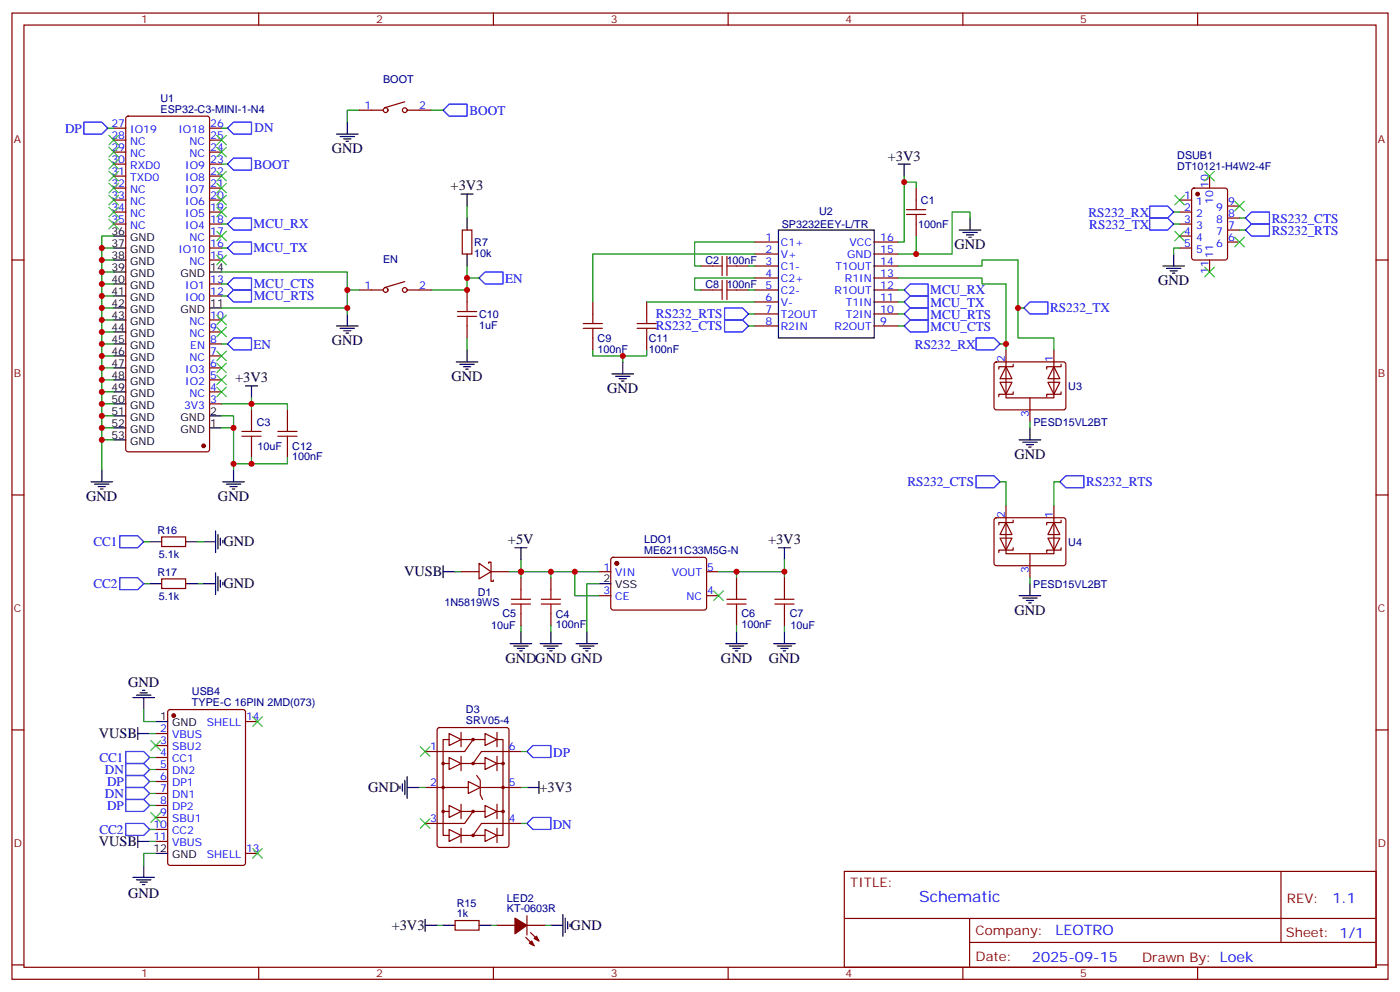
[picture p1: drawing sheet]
<svg xmlns="http://www.w3.org/2000/svg" width="412mm" height="292mm" viewBox="0 0 412 292" stroke-linecap="round" stroke-linejoin="round" font-family="sans-serif">
<g fill="none" stroke="#870000" stroke-width=".35">
<path d="M3.5 3.8h405.4v284.4h-405.4zM7.1 7.4h398.2v277.3h-398.2zM76.2 3.8v3.6M145.3 3.8v3.6M214.5 3.8v3.6M283.6 3.8v3.6M352.8 3.8v3.6M33.5 37.7h3.5M37.3 34.4l.4-.2h23.3l.7 .4v97.7l-.4 .6-23.6 .1-.6-.5-.1-97.6zM61.7 37.7h3.6M105.8 32.4h7.1M119.2 30l-6 1.7"/>
<path d="M119.9 32.4h7.1M33.5 58.9h3.5M33.5 55.4h3.5M33.5 51.8h3.5M33.5 48.3h3.5M33.5 44.8h3.5M33.5 41.2h3.5M61.7 58.9h3.6M61.7 55.4h3.6M61.7 51.8h3.6M61.7 48.3h3.6M61.7 44.8h3.6"/>
<path d="M61.7 41.2h3.6M269.9 55.4v3.5M347.5 58.9h3.5M351.2 55.6l.5-.2h9.2l.6 .4 .1 20-.5 .7h-9.4l-.6-.4-.1-20zM356.3 51.8v3.6M3.5 76.5h3.6M33.5 65.9h3.5M33.5 62.4h3.5M61.7 76.5h3.6M61.7 73h3.6M61.7 69.5h3.6M61.7 65.9h3.6"/>
<path d="M61.7 62.4h3.6M136.2 67.7h2.8v7.1h-2.8zM206.4 78.3h3.5M217 78.3h3.5M222.2 71.2h7.1M222.2 74.8h7.1M222.2 78.3h7.1M257.5 71.2h7.1M257.5 74.8h7.1M257.5 78.3h7.1M269.9 65.9v3.6M347.5 73h3.5"/>
<path d="M347.5 69.5h3.5M347.5 65.9h3.5M347.5 62.4h3.5M356.3 76.5v3.5M361.6 71.2h3.5M361.6 67.7h3.5M361.6 64.2h3.5M361.6 60.6h3.5M405.3 76.5h3.6M61.7 97.7h3.6M61.7 94.2h3.6M61.7 87.1h3.6"/>
<path d="M61.7 83.6h3.6M105.8 85.3h7.1M119.2 82.9l-6 1.7M119.9 85.3h7.1M137.6 85.3v3.6M137.6 95.9v3.5M174.6 88.9v3.5M174.6 99.4v3.6M190.5 88.9v3.5M190.5 99.4v3.6M206.4 85.3h3.5M217 85.3h3.5"/>
<path d="M222.2 81.8h7.1M222.2 85.3h7.1M222.2 88.9h7.1M222.2 92.4h7.1M222.2 95.9h7.1M257.5 81.8h7.1M257.5 85.3h7.1M257.5 88.9h7.1M257.5 92.4h7.1M257.5 95.9h7.1M61.7 118.9h3.6M61.7 115.3h3.6"/>
<path d="M61.7 111.8h3.6M61.7 108.3h3.6M61.7 104.7h3.6M61.7 101.2h3.6M293 106.7l.5-.2 20 .1 .5 .6-.1 13-.6 .4-20.1-.1-.4-.6v-12.7zM294.6 112.5h3.5l-1.8 3.5zM296.3 107.9l1.8 3.5h-3.5zM296.3 103v14.1h14.1v-14.1M298.4 107.2v.7h-4.2v.7M298.4 115.3v.7h-4.2v.7M303.4 117.1v7M308.7 112.5h3.5l-1.8 3.5z"/>
<path d="M310.4 107.9l1.8 3.5h-3.5zM312.6 107.2v.7h-4.3v.7M312.6 115.3v.7h-4.3v.7M74.1 120.6v3.5M74.1 131.2v3.5M84.7 120.6v3.5M84.7 131.2v3.5M3.5 145.7h3.6M47.6 158h7.1v2.8h-7.1zM293 152.6l.5-.2h20l.5 .7-.1 12.9-.6 .5-20.1-.1-.4-.6v-12.7zM294.6 158.4h3.5l-1.8 3.5zM296.3 153.8l1.8 3.5h-3.5z"/>
<path d="M296.3 148.8v14.1h14.1v-14.1M298.4 153.1v.7h-4.2v.7M308.7 158.4h3.5l-1.8 3.5zM310.4 153.8l1.8 3.5h-3.5zM312.6 153.1v.7h-4.3v.7M405.3 145.7h3.6M47.6 170.4h7.1v2.8h-7.1zM135.8 168.2h5.3M141.1 165.8l3.5 2.4-3.5 2.2zM143.9 165.8v-.4h.7v2.8M144.6 168.2v2.9h.7v-.4M144.6 168.2h5.3"/>
<path d="M153.5 170v3.5M162.3 170v3.5M176.4 168.2h3.5M176.4 175.3h3.5M180.2 164.2l.4-.2 27.1 .1 .4 .6v14.4l-.7 .4h-27.1l-.4-.7v-14.1zM208.1 168.2h3.6M208.1 175.3h3.6M217 170v3.5M231.1 170v3.5M298.4 161.2v.7h-4.2v.7M303.4 162.9v7.1M312.6 161.2v.7h-4.3v.7"/>
<path d="M153.5 180.6v3.5M162.3 180.6v3.5M217 180.6v3.5M231.1 180.6v3.5M3.5 214.8h3.6M45.9 215.9h3.5M45.9 219.4h3.5M49.6 209l.5-.2h21.5l.7 .4v44.8l-.4 .6-21.8 .1-.7-.5v-44.7zM72.3 212.3h3.5M129 214.3l.5-.2h19.7l.7 .4v34.2l-.4 .6-20 .1-.7-.5v-34.1zM132.3 215.9l3.5 1.7-3.5 1.8zM132.3 217.6h-1.8v28.3h1.8"/>
<path d="M135.8 215.5v4.2M135.8 217.6h7.1M139.3 217.6l-2.4 3.6h-11.7M142.9 215.9l3.5 1.7-3.5 1.8zM146.4 217.6h1.8v28.3h-1.8M146.4 215.5v4.2M405.3 214.8h3.6M45.9 222.9h3.5M45.9 226.4h3.5M45.9 230h3.5M45.9 233.5h3.5M45.9 237h3.5"/>
<path d="M125.2 231.7h12.7M130.5 224.7h1.8M130.5 238.8h1.8M132.3 222.9l3.5 1.8-3.5 1.7zM132.3 237l3.5 1.8-3.5 1.8zM135.8 222.6v4.2M135.8 236.7v4.2M135.8 224.7h7.1M135.8 238.8h7.1M137.9 230l3.6 1.7-3.6 1.8zM139.3 238.8l-2.4 3.5h-11.7M140.4 228.2l1.1 1.4v4.3l.7 1.4"/>
<path d="M141.5 231.7h12M142.9 222.9l3.5 1.8-3.5 1.7zM142.9 237l3.5 1.8-3.5 1.8zM146.4 222.6v4.2M146.4 236.7v4.2M146.4 224.7h1.8M146.4 238.8h1.8M153.5 221.2h-11.7l-2.5 3.5M45.9 240.6h3.5M45.9 244.1h3.5M45.9 247.6h3.5M72.3 251.1h3.5"/>
<path d="M132.3 244.1l3.5 1.8-3.5 1.7zM135.8 243.7v4.3M135.8 245.9h7.1M142.9 244.1l3.5 1.8-3.5 1.7zM146.4 243.7v4.3M153.5 242.3h-11.7l-2.5 3.6M248.7 256.4h156.6v28.3h-156.6zM377.3 256.5v20.8M134.1 270.9h7v2.8h-7zM146.4 272.3h5.3M154.9 275.8l2.4 2.5M155.2 272.3h5.3"/>
<path d="M155.2 269.5v5.6M156.3 274.4l2.4 2.5M248.7 270.3h156.5M285.6 277.3h119.6M285.6 270.3v14.1M3.5 284h3.6M76.2 284.7v3.5M145.3 284.7v3.5M214.5 284.7v3.5M283.6 284.7v3.5M352.8 284.7v3.5M405.3 284h3.6"/>
<circle cx="113.6" cy="32.4" r=".71"/>
<circle cx="119.2" cy="32.4" r=".71"/>
<circle cx="113.6" cy="85.3" r=".71"/>
<circle cx="119.2" cy="85.3" r=".71"/>
<circle cx="139.3" cy="217.6" r=".35"/>
<circle cx="130.5" cy="231.7" r=".35"/>
<circle cx="130.5" cy="224.7" r=".35"/>
<circle cx="130.5" cy="238.8" r=".35"/>
<circle cx="139.3" cy="238.8" r=".35"/>
<circle cx="139.3" cy="224.7" r=".35"/>
<circle cx="148.2" cy="231.7" r=".35"/>
<circle cx="148.2" cy="238.8" r=".35"/>
<circle cx="148.2" cy="224.7" r=".35"/>
<circle cx="139.3" cy="245.9" r=".35"/>
</g>
<g fill="#870000" stroke="#870000" stroke-width=".35">
<path d="M157.3 276.2l.7-.7 .7 1.4z"/>
<path d="M155.9 277.6l.7-.7 .7 1.4z"/>
<path d="M151.7 270.2l3.5 2.1-3.5 2.5z"/>
<circle cx="60" cy="131.2" r=".53"/>
<circle cx="51.2" cy="210.6" r=".53"/>
<circle cx="181.7" cy="165.8" r=".53"/>
<circle cx="352.8" cy="57.1" r=".53"/>
</g>
<g fill="none" stroke="#000" stroke-width=".35">
<path d="M99.1 39.5h6.4M102.3 35.9v3.6M100.2 40.2h4.2M101.2 40.9h2.2M102 41.6h.7M135.8 57.1h3.5M137.6 57.1v3.5M264.6 48.3h3.5M266.3 48.3v3.5M33.5 69.5h3.5M33.5 73h3.5M33.5 76.5h3.5"/>
<path d="M137.6 64.2v3.5M137.6 74.8v3.5M229.3 67.7h28.2v31.7h-28.2zM282.6 67.7h6.3M283.6 68.4h4.3M284.7 69.1h2.1M285.4 69.8h.7M285.8 64.2v3.5M342.5 78.3h6.4M343.6 79h4.2M344.7 79.7h2.1M345.7 74.8v3.5"/>
<path d="M33.5 90.6h3.5M33.5 80h3.5M33.5 83.6h3.5M33.5 87.1h3.5M33.5 94.2h3.5M33.5 97.7h3.5M61.7 90.6h3.6M61.7 80h3.6M99.1 95.9h6.4M100.2 96.6h4.2M101.2 97.3h2.2M102 98h.7"/>
<path d="M102.3 92.4v3.5M345.4 80.4h.7M33.5 101.2h3.5M33.5 104.7h3.5M33.5 108.3h3.5M33.5 111.8h3.5M33.5 115.3h3.5M33.5 118.9h3.5M72.3 113.6h3.5M74.1 113.6v3.5M134.4 106.5h6.4M135.5 107.2h4.2"/>
<path d="M136.5 107.9h2.1M137.2 108.6h.7M137.6 103v3.5M180.3 110h6.3M181.3 110.7h4.3M182.4 111.4h2.1M183.1 112.1h.7M183.4 106.5v3.5M30 138.3v3.5M33.5 125.9h3.5M33.5 122.4h3.5M33.5 129.4h3.5"/>
<path d="M61.7 125.9h3.6M61.7 122.4h3.6M68.8 138.3v3.5M300.2 129.4h6.4M301.3 130.1h4.2M302.3 130.8h2.1M303 131.6h.7M303.4 125.9v3.5M26.8 141.8h6.4M27.9 142.5h4.2M28.9 143.2h2.1M29.6 143.9h.7"/>
<path d="M44.1 159.4h3.5M54.7 159.4h3.5M60 159.4h3.5M63.5 156.2v6.4M64.2 157.3v4.2M64.9 158.4v2.1M65.6 159.1v.7M65.6 141.8h6.4M66.7 142.5h4.2M67.7 143.2h2.1M68.4 143.9h.7M44.1 171.8h3.5"/>
<path d="M54.7 171.8h3.5M60 171.8h3.5M63.5 168.6v6.3M64.2 169.7v4.2M64.9 170.7v2.1M65.6 171.4v.7M130.5 168.2h3.6M130.5 166.5v3.5M151.7 161.2h3.5M153.5 161.2v3.5M176.4 171.8h3.5M229.3 161.2h3.5"/>
<path d="M231.1 161.2v3.5M300.2 175.3h6.4M301.3 176h4.2M302.3 176.7h2.1M303 177.4h.7M303.4 171.8v3.5M150.3 189.4h6.3M151.3 190.1h4.3M152.4 190.8h2.1M153.1 191.5h.7M153.5 185.9v3.5M159.1 189.4h6.4"/>
<path d="M160.2 190.1h4.2M161.2 190.8h2.1M161.9 191.5h.7M162.3 185.9v3.5M169.7 189.4h6.3M170.7 190.1h4.3M171.8 190.8h2.1M172.5 191.5h.7M172.9 185.9v3.5M213.8 189.4h6.3M214.8 190.1h4.3M215.9 190.8h2.1"/>
<path d="M216.6 191.5h.7M217 185.9v3.5M227.9 189.4h6.3M229 190.1h4.2M230 190.8h2.1M230.7 191.5h.7M231.1 185.9v3.5M39.2 205.3h6.3M40.2 204.6h4.2M40.6 215.9h3.5M40.6 214.1v3.5M41.3 203.9h2.1"/>
<path d="M42 203.2h.7M42.3 205.3v3.5M45.9 212.3h3.5M117.8 231.4v.7M118.5 230.7v2.1M119.2 229.6v4.3M119.9 231.7h3.6M119.9 228.6v6.3M155.2 231.7h3.5M158.7 230v3.5M39.2 258.2h6.3M40.2 258.9h4.2"/>
<path d="M40.6 245.9v3.5M40.6 247.6h3.5M41.3 259.6h2.1M42.3 254.7v3.5M45.9 251.1h3.5M42 260.3h.7M125.2 272.3h3.6M125.2 270.5v3.6M130.5 272.3h3.6M141.1 272.3h3.5M162.3 272.3h3.5M165.8 269.1v6.4"/>
<path d="M166.5 270.2v4.2M167.2 271.3v2.1M167.9 272v.7"/>
</g>
<g fill="none" stroke="#a10000" stroke-width=".35">
<path d="M269.9 58.9v2.8M209.9 78.3h2.8M212.7 75.5v5.6M214.1 75.5v5.6M214.1 78.3h2.9M267.1 63.1h5.6M267.1 61.7h5.6M269.9 63.1v2.8M134.8 93.1h5.6M134.8 91.7h5.6M137.6 88.9v2.8M137.6 93.1v2.8"/>
<path d="M171.8 95.2h5.6M171.8 96.6h5.6M174.6 92.4v2.8M174.6 96.6v2.8M187.7 95.2h5.6M187.7 96.6h5.6M190.5 92.4v2.8M190.5 96.6v2.8M209.9 85.3h2.8M212.7 82.5v5.7M214.1 82.5v5.7M214.1 85.3h2.9"/>
<path d="M71.3 128.4h5.6M71.3 127h5.6M74.1 124.1v2.9M74.1 128.4v2.8M81.8 128.4h5.7M81.8 127h5.7M84.7 124.1v2.9M84.7 128.4v2.8M150.6 177.8h5.7M150.6 176.4h5.7M153.5 173.5v2.9M153.5 177.8v2.8"/>
<path d="M159.5 177.8h5.6M159.5 176.4h5.6M162.3 173.5v2.9M162.3 177.8v2.8M214.1 177.8h5.7M214.1 176.4h5.7M217 173.5v2.9M217 177.8v2.8M228.2 177.8h5.7M228.2 176.4h5.7M231.1 173.5v2.9M231.1 177.8v2.8"/>
</g>
<g fill="none" stroke="#00f" stroke-width=".35">
<path d="M24.7 35.9h5.3l1.7 1.8-1.7 1.8h-5.3zM67 37.7l1.8-1.8h5.3v3.6h-5.3zM130.5 32.4l1.8-1.7h5.3v3.5h-5.3zM67 48.3l1.8-1.8h5.3v3.6h-5.3zM67 73l1.8-1.8h5.3v3.6h-5.3zM67 65.9l1.8-1.7h5.3v3.5h-5.3zM338.7 60.6h5.3l1.7 1.8-1.7 1.8h-5.3zM338.7 64.2h5.3l1.7 1.7-1.7 1.8h-5.3zM366.9 67.7l1.8-1.8h5.2v3.6h-5.2zM366.9 64.2l1.8-1.8h5.2v3.5h-5.2zM67 83.6l1.8-1.8h5.3v3.5h-5.3zM67 87.1l1.8-1.8h5.3v3.6h-5.3z"/>
<path d="M141.1 81.8l1.8-1.8h5.3v3.6h-5.3zM213.4 94.2h5.3l1.8 1.7-1.8 1.8h-5.3zM213.4 90.6h5.3l1.8 1.8-1.8 1.8h-5.3zM266.3 88.9l1.8-1.8h5.3v3.5h-5.3zM266.3 85.3l1.8-1.7h5.3v3.5h-5.3zM266.3 95.9l1.8-1.7h5.3v3.5h-5.3zM266.3 92.4l1.8-1.8h5.3v3.6h-5.3zM287.5 99.4h5.3l1.8 1.8-1.8 1.8h-5.3zM303.4 88.9h5.3v3.5h-5.3l-1.8-1.8zM67 101.2l1.8-1.8h5.3v3.6h-5.3zM35.3 157.7h5.3l1.7 1.7-1.7 1.8h-5.3zM287.5 140h5.3l1.8 1.8-1.8 1.7h-5.3z"/>
<path d="M312.2 141.8l1.8-1.8h5.3v3.5h-5.3zM35.3 170h5.3l1.7 1.8-1.7 1.7h-5.3zM37 231.7h5.3l1.8 1.8-1.8 1.8h-5.3zM37 228.2h5.3l1.8 1.8-1.8 1.7h-5.3zM37 221.2h5.3l1.8 1.7-1.8 1.8h-5.3zM37 224.7h5.3l1.8 1.7-1.8 1.8h-5.3zM37 235.3h5.3l1.8 1.7-1.8 1.8h-5.3zM155.2 221.2l1.8-1.8h5.3v3.5h-5.3zM37 242.3h5.3l1.8 1.8-1.8 1.8h-5.3zM155.2 242.3l1.8-1.7h5.3v3.5h-5.3z"/>
</g>
<g fill="none" stroke="#008700" stroke-width=".35">
<path d="M31.7 37.7h1.8M65.3 37.7h1.7M105.8 32.4h-3.5v3.5M127 32.4h3.5M65.3 48.3h1.7M266.3 51.8v19.4h-1.7M266.3 53.6h3.6v1.8M30 73h3.5M30 76.5h3.5M33.5 69.5h-3.5v52.9M65.3 73h1.7M65.3 65.9h1.7"/>
<path d="M137.6 78.3v7h-10.6M137.6 60.6v3.6M220.5 78.3h1.7M222.2 71.2h-17.6v7.1h1.8M222.2 74.8h-47.6v14.1M264.6 78.3h24.7v-1.8h10.6v22.9h10.5v3.6M269.9 69.5v5.3M285.8 64.2v-1.8h-5.3v12.4h-15.9M345.7 65.9h1.8M345.7 62.4h1.8M347.5 73h-1.8v1.8M365.1 67.7h1.8"/>
<path d="M365.1 64.2h1.8M30 80h3.5M30 83.6h3.5M30 87.1h3.5M30 90.6h3.5M30 94.2h3.5M30 97.7h3.5M65.3 80h37v12.4M65.3 83.6h1.7M65.3 87.1h1.7M65.3 90.6h37M102.3 85.3h3.5"/>
<path d="M137.6 99.4v3.6M137.6 81.8h3.5M190.5 88.9h31.7M220.5 85.3h1.7M220.5 95.9h1.7M220.5 92.4h1.7M222.2 81.8h-17.6v3.5h1.8M264.6 81.8h24.7v1.8h7v19.4M264.6 85.3h1.7M264.6 88.9h1.7M264.6 95.9h1.7M264.6 92.4h1.7"/>
<path d="M299.9 90.6h1.7M30 101.2h3.5M30 104.7h3.5M30 108.3h3.5M30 111.8h3.5M30 115.3h3.5M30 118.9h3.5M65.3 118.9h8.8v1.7M65.3 101.2h1.7M74.1 117.1v1.8h10.6v1.7M174.6 103v1.7h8.8v1.8M190.5 103v1.7h-7.1"/>
<path d="M294.6 101.2h1.7M33.5 129.4h-3.5v8.9M33.5 125.9h-3.5v3.5M33.5 122.4h-3.5v3.5M65.3 125.9h3.5v12.4M65.3 122.4h3.5v3.5M74.1 134.7v1.8h-5.3M84.7 134.7v1.8h-10.6M303.4 124.1v1.8M42.3 159.4h1.8M58.2 159.4h1.8M294.6 141.8h1.7v7"/>
<path d="M312.2 141.8h-1.8v7M42.3 171.8h1.8M58.2 171.8h1.8M134.1 168.2h1.7M149.9 168.2h26.5M153.5 164.7v5.3M162.3 168.2v1.8M169.3 168.2v7.1h7.1M176.4 171.8h-3.5v14.1M217 168.2v1.8M231.1 164.7v3.5h-19.4M231.1 168.2v1.8"/>
<path d="M303.4 170v1.8M153.5 184.1v1.8M162.3 184.1v1.8M217 184.1v1.8M231.1 184.1v1.8M42.3 208.8v3.5h3.6M44.1 215.9h1.8M44.1 222.9h1.8M44.1 226.4h1.8M44.1 230h1.8M44.1 233.5h1.8M44.1 237h1.8"/>
<path d="M123.5 231.7h1.7M153.5 231.7h1.7M153.5 221.2h1.7M44.1 244.1h1.8M44.1 247.6h1.8M45.9 251.1h-3.6v3.6M153.5 242.3h1.7M128.8 272.3h1.7M144.6 272.3h1.8M160.5 272.3h1.8"/>
</g>
<g fill="none" stroke="#3c3" stroke-width=".35">
<path d="M32.1 39.8l2.8 2.9M34.9 39.8l-2.8 2.9M63.9 39.8l2.8 2.9M66.7 39.8l-2.8 2.9M32.1 57.5l2.8 2.8M32.1 53.9l2.8 2.9M32.1 43.4l2.8 2.8M32.1 50.4l2.8 2.8M32.1 46.9l2.8 2.8M34.9 57.5l-2.8 2.8M34.9 53.9l-2.8 2.9M34.9 43.4l-2.8 2.8"/>
<path d="M34.9 50.4l-2.8 2.8M34.9 46.9l-2.8 2.8M63.9 43.4l2.8 2.8M63.9 50.4l2.8 2.8M63.9 53.9l2.8 2.9M63.9 57.5l2.8 2.8M66.7 43.4l-2.8 2.8M66.7 50.4l-2.8 2.8M66.7 53.9l-2.8 2.9M66.7 57.5l-2.8 2.8M346.1 57.5l2.8 2.8M348.9 57.5l-2.8 2.8"/>
<path d="M354.9 50.4l2.8 2.8M357.7 50.4l-2.8 2.8M363.7 59.2l2.8 2.9M366.5 59.2l-2.8 2.9M32.1 64.5l2.8 2.8M32.1 61l2.8 2.8M34.9 64.5l-2.8 2.8M34.9 61l-2.8 2.8M63.9 68.1l2.8 2.8M63.9 75.1l2.8 2.8M63.9 61l2.8 2.8M66.7 68.1l-2.8 2.8"/>
<path d="M66.7 75.1l-2.8 2.8M66.7 61l-2.8 2.8M346.1 68.1l2.8 2.8M348.9 68.1l-2.8 2.8M354.9 78.6l2.8 2.9M357.7 78.6l-2.8 2.9M363.7 69.8l2.8 2.8M366.5 69.8l-2.8 2.8M63.9 96.3l2.8 2.8M63.9 92.7l2.8 2.9M66.7 92.7l-2.8 2.9M66.7 96.3l-2.8 2.8"/>
<path d="M63.9 103.3l2.8 2.9M63.9 113.9l2.8 2.8M63.9 110.4l2.8 2.8M63.9 106.9l2.8 2.8M66.7 103.3l-2.8 2.9M66.7 113.9l-2.8 2.8M66.7 110.4l-2.8 2.8M66.7 106.9l-2.8 2.8M210.3 173.9l2.8 2.8M213.1 173.9l-2.8 2.8M44.4 218l2.9 2.8M47.3 218l-2.9 2.8"/>
<path d="M74.4 210.9l2.9 2.8M77.3 210.9l-2.9 2.8M123.8 219.7l2.8 2.9M126.6 219.7l-2.8 2.9M44.4 239.1l2.9 2.9M47.3 239.1l-2.9 2.9M74.4 249.7l2.9 2.9M77.3 249.7l-2.9 2.9M123.8 240.9l2.8 2.8M126.6 240.9l-2.8 2.8"/>
</g>
<g fill="#c00">
<circle cx="153.5" cy="168.2" r=".88"/>
<circle cx="169.3" cy="168.2" r=".88"/>
<circle cx="162.3" cy="168.2" r=".88"/>
<circle cx="137.6" cy="81.8" r=".88"/>
<circle cx="68.8" cy="125.9" r=".88"/>
<circle cx="30" cy="129.4" r=".88"/>
<circle cx="30" cy="125.9" r=".88"/>
<circle cx="30" cy="122.4" r=".88"/>
<circle cx="30" cy="73" r=".88"/>
<circle cx="30" cy="76.5" r=".88"/>
<circle cx="30" cy="80" r=".88"/>
<circle cx="30" cy="83.6" r=".88"/>
<circle cx="30" cy="87.1" r=".88"/>
<circle cx="30" cy="90.6" r=".88"/>
<circle cx="30" cy="94.2" r=".88"/>
<circle cx="30" cy="97.7" r=".88"/>
<circle cx="30" cy="101.2" r=".88"/>
<circle cx="30" cy="104.7" r=".88"/>
<circle cx="30" cy="108.3" r=".88"/>
<circle cx="30" cy="111.8" r=".88"/>
<circle cx="30" cy="115.3" r=".88"/>
<circle cx="30" cy="118.9" r=".88"/>
<circle cx="217" cy="168.2" r=".88"/>
<circle cx="231.1" cy="168.2" r=".88"/>
<circle cx="68.8" cy="136.5" r=".88"/>
<circle cx="74.1" cy="118.9" r=".88"/>
<circle cx="266.3" cy="53.6" r=".88"/>
<circle cx="269.9" cy="74.8" r=".88"/>
<circle cx="74.1" cy="136.5" r=".88"/>
<circle cx="137.6" cy="85.3" r=".88"/>
<circle cx="102.3" cy="90.6" r=".88"/>
<circle cx="102.3" cy="85.3" r=".88"/>
<circle cx="296.3" cy="101.2" r=".88"/>
<circle cx="183.4" cy="104.7" r=".88"/>
<circle cx="299.9" cy="90.6" r=".88"/>
</g>
<text font-size="4.6" fill="#00f" x="270.8" y="265.5">Schematic</text>
<g font-size="4.2">
<text x="97.7" y="45.1">GND</text>
<text x="261.5" y="47.2">+3V3</text>
<text x="132.7" y="56">+3V3</text>
<text x="281.2" y="73.3">GND</text>
<text x="341.1" y="83.9">GND</text>
<text x="97.7" y="101.6">GND</text>
<text x="69.2" y="112.5">+3V3</text>
<text x="133" y="112.1">GND</text>
<text x="178.9" y="115.7">GND</text>
<text x="298.8" y="135.1">GND</text>
<text x="25.4" y="147.4">GND</text>
<text x="64.2" y="147.4">GND</text>
<text x="65.8" y="160.8">GND</text>
<text x="149.6" y="160.1">+5V</text>
<text x="226.2" y="160.1">+3V3</text>
<text x="65.8" y="173.2">GND</text>
<text x="119.1" y="169.6">VUSB</text>
<text x="298.8" y="180.9">GND</text>
<text x="148.9" y="195.1">GNDGND GND</text>
<text x="212.4" y="195.1">GND</text>
<text x="226.5" y="195.1">GND</text>
<text x="37.7" y="202.1">GND</text>
<text x="29.1" y="217.3">VUSB</text>
<text x="108.5" y="233.2">GND</text>
<text x="158.9" y="233.2">+3V3</text>
<text x="29.1" y="249.1">VUSB</text>
<text x="37.7" y="264.3">GND</text>
<text x="115.4" y="273.7">+3V3</text>
<text x="168.1" y="273.7">GND</text>
</g>
<g font-size="4.2" fill="#00f">
<text x="392.5" y="265.7">1.1</text>
<text x="310.9" y="275.3">LEOTRO</text>
<text x="304" y="283.1">2025-09-15</text>
</g>
<g font-size="3.9" fill="#00f">
<text x="138.3" y="33.8">BOOT</text>
<text x="19.2" y="39">DP</text>
<text x="75" y="39">DN</text>
<text x="74.8" y="49.7">BOOT</text>
<text x="320.7" y="63.8">RS232_RX</text>
<text x="374.6" y="65.5">RS232_CTS</text>
<text x="74.7" y="67.2">MCU_RX</text>
<text x="320.9" y="67.3">RS232_TX</text>
<text x="374.7" y="69.1">RS232_RTS</text>
<text x="74.7" y="74.2">MCU_TX</text>
<text x="148.8" y="83.2">EN</text>
<text x="74.8" y="84.8">MCU_CTS</text>
<text x="74.8" y="88.3">MCU_RTS</text>
<text x="274" y="86.6">MCU_RX</text>
<text x="193.2" y="93.6">RS232_RTS</text>
<text x="274.1" y="90.2">MCU_TX</text>
<text x="274.1" y="93.8">MCU_RTS</text>
<text x="309.3" y="91.9">RS232_TX</text>
<text x="193.2" y="97.2">RS232_CTS</text>
<text x="274.1" y="97.3">MCU_CTS</text>
<text x="74.7" y="102.6">EN</text>
<text x="269.5" y="102.6">RS232_RX</text>
<text x="267.3" y="143">RS232_CTS</text>
<text x="320" y="143">RS232_RTS</text>
<text x="27.5" y="160.7">CC1</text>
<text x="27.5" y="173">CC2</text>
<text x="29.3" y="224.2">CC1</text>
<text x="30.9" y="227.7">DN</text>
<text x="163" y="222.7">DP</text>
<text x="31.5" y="231.3">DP</text>
<text x="30.9" y="234.8">DN</text>
<text x="31.5" y="238.3">DP</text>
<text x="29.3" y="245.4">CC2</text>
<text x="162.8" y="243.9">DN</text>
</g>
<g font-size="3.9" fill="#800">
<text x="250.5" y="261">TITLE:</text>
<text x="379.1" y="265.7">REV:</text>
<text x="287.4" y="275.2">Company:</text>
<text x="378.7" y="275.8">Sheet: 1/1</text>
<text x="287.4" y="282.9">Date:</text>
<text x="336.4" y="283">Drawn By: Loek</text>
</g>
<g font-size="3.2" fill="#800">
<text x="41.6" y="6.8">1</text>
<text x="110.8" y="6.8">2</text>
<text x="179.9" y="6.8">3</text>
<text x="249.1" y="6.8">4</text>
<text x="318.2" y="6.8">5</text>
<text x="4.1" y="41.9">A</text>
<text x="405.9" y="41.9">A</text>
<text x="4.1" y="111.1">B</text>
<text x="405.9" y="111.1">B</text>
<text x="4.1" y="180.2">C</text>
<text x="405.9" y="180.2">C</text>
<text x="4.1" y="249.4">D</text>
<text x="405.9" y="249.4">D</text>
<text x="41.6" y="287.7">1</text>
<text x="110.8" y="287.7">2</text>
<text x="179.9" y="287.7">3</text>
<text x="249.1" y="287.7">4</text>
<text x="318.2" y="287.7">5</text>
</g>
<g font-size="3.2" fill="#000080">
<text x="47.3" y="29.9">U1</text>
<text x="112.9" y="24.5">BOOT</text>
<text x="47.3" y="33.1">ESP32-C3-MINI-1-N4</text>
<text x="346.8" y="46.8">DSUB1</text>
<text x="346.8" y="50.1">DT10121-H4W2-4F</text>
<text x="271.3" y="60">C1</text>
<text x="241.3" y="63.3">U2</text>
<text x="230.3" y="67.1">SP3232EEY-L/TR</text>
<text x="270.5" y="67">100nF</text>
<text x="112.9" y="77.4">EN</text>
<text x="139.7" y="75.5">10k</text>
<text x="139.7" y="72.4">R7</text>
<text x="207.8" y="77.7">C2</text>
<text x="214.1" y="77.7">100nF</text>
<text x="207.8" y="84.7">C8</text>
<text x="214.1" y="84.7">100nF</text>
<text x="141.1" y="93.5">C10</text>
<text x="141.1" y="96.7">1uF</text>
<text x="176" y="100.6">C9</text>
<text x="191.1" y="100.6">C11</text>
<text x="176" y="103.7">100nF</text>
<text x="191.1" y="103.7">100nF</text>
<text x="314.7" y="114.7">U3</text>
<text x="75.7" y="125.3">C3</text>
<text x="304.4" y="125.3">PESD15VL2BT</text>
<text x="75.9" y="132.3">10uF</text>
<text x="86.1" y="135.5">100nF</text>
<text x="86.1" y="132.3">C12</text>
<text x="46.4" y="157">R16</text>
<text x="189.7" y="159.8">LDO1</text>
<text x="314.7" y="160.6">U4</text>
<text x="46.8" y="164.1">5.1k</text>
<text x="189.7" y="162.9">ME6211C33M5G-N</text>
<text x="46.4" y="169.4">R17</text>
<text x="304.3" y="172.9">PESD15VL2BT</text>
<text x="46.8" y="176.4">5.1k</text>
<text x="130.9" y="178.2">1N5819WS</text>
<text x="140.8" y="175.3">D1</text>
<text x="144.7" y="185.2">10uF</text>
<text x="148" y="181.7">C5</text>
<text x="163.7" y="184.8">100nF</text>
<text x="163.7" y="181.7">C4</text>
<text x="218.4" y="184.9">100nF</text>
<text x="218.4" y="181.7">C6</text>
<text x="232.6" y="181.7">C7</text>
<text x="232.9" y="185.2">10uF</text>
<text x="56.5" y="207.6">TYPE-C 16PIN 2MD(073)</text>
<text x="56.5" y="204.5">USB4</text>
<text x="137.2" y="209.8">D3</text>
<text x="137.2" y="213">SRV05-4</text>
<text x="134.5" y="269.8">1k</text>
<text x="134.5" y="266.9">R15</text>
<text x="149.3" y="268.4">KT-0603R</text>
<text x="149.3" y="265.5">LED2</text>
</g>
<g font-size="3.2" fill="#00f">
<text x="107.3" y="32.1">1</text>
<text x="123.5" y="32.1">2</text>
<text x="32.8" y="37.4">27</text>
<text x="32.8" y="40.9">28</text>
<text x="38.3" y="39.1">IO19</text>
<text x="52.6" y="39.1">IO18</text>
<text x="61.9" y="40.9">25</text>
<text x="61.9" y="37.4">26</text>
<text x="32.8" y="44.4">29</text>
<text x="32.8" y="47.9">30</text>
<text x="38.3" y="42.7">NC</text>
<text x="38.3" y="46.2">NC</text>
<text x="55.8" y="46.2">NC</text>
<text x="55.8" y="42.7">NC</text>
<text x="61.9" y="47.9">23</text>
<text x="61.9" y="44.4">24</text>
<text x="32.8" y="51.5">31</text>
<text x="38.3" y="49.7">RXD0</text>
<text x="38.3" y="53.2">TXD0</text>
<text x="54.6" y="53.2">IO8</text>
<text x="54.6" y="49.7">IO9</text>
<text x="61.9" y="51.5">22</text>
<text x="32.8" y="55">32</text>
<text x="32.8" y="58.5">33</text>
<text x="38.3" y="56.8">NC</text>
<text x="54.6" y="56.8">IO7</text>
<text x="61.9" y="58.5">20</text>
<text x="61.9" y="55">21</text>
<text x="348.8" y="58.5">1</text>
<text x="356" y="55.4" transform="rotate(-90 356 55.4)">10</text>
<text x="32.8" y="62.1">34</text>
<text x="32.8" y="65.6">35</text>
<text x="38.3" y="60.3">NC</text>
<text x="38.3" y="63.8">NC</text>
<text x="54.6" y="63.8">IO5</text>
<text x="54.6" y="60.3">IO6</text>
<text x="61.9" y="65.6">18</text>
<text x="61.9" y="62.1">19</text>
<text x="348.8" y="62.1">2</text>
<text x="348.8" y="65.6">3</text>
<text x="352.3" y="60.3">1</text>
<text x="352.3" y="63.8">2</text>
<text x="357.4" y="60.1" transform="rotate(-90 357.4 60.1)">10</text>
<text x="358.3" y="65.6">8</text>
<text x="358.3" y="62.1">9</text>
<text x="361.8" y="63.8">8</text>
<text x="361.8" y="60.3">9</text>
<text x="38.3" y="67.3">NC</text>
<text x="54.6" y="67.3">IO4</text>
<text x="55.8" y="70.9">NC</text>
<text x="61.9" y="69.1">17</text>
<text x="225.5" y="70.9">1</text>
<text x="259.3" y="70.9">16</text>
<text x="348.8" y="69.1">4</text>
<text x="352.3" y="67.3">3</text>
<text x="352.3" y="70.9">4</text>
<text x="358.3" y="69.1">7</text>
<text x="361.8" y="70.9">6</text>
<text x="361.8" y="67.3">7</text>
<text x="52.6" y="74.4">IO10</text>
<text x="55.8" y="77.9">NC</text>
<text x="61.9" y="76.2">15</text>
<text x="61.9" y="72.6">16</text>
<text x="225.5" y="74.4">2</text>
<text x="225.5" y="77.9">3</text>
<text x="230" y="72.3">C1+</text>
<text x="230" y="75.8">V+</text>
<text x="249.5" y="75.8">GND</text>
<text x="250.2" y="72.3">VCC</text>
<text x="259.3" y="77.9">14</text>
<text x="259.3" y="74.4">15</text>
<text x="348.8" y="72.6">5</text>
<text x="352.3" y="74.4">5</text>
<text x="357.4" y="75.8" transform="rotate(-90 357.4 75.8)">11</text>
<text x="358.3" y="72.6">6</text>
<text x="61.9" y="83.2">13</text>
<text x="225.5" y="81.5">4</text>
<text x="230" y="79.3">C1-</text>
<text x="230" y="82.9">C2+</text>
<text x="246.1" y="79.3">T1OUT</text>
<text x="248.9" y="82.9">R1IN</text>
<text x="259.3" y="81.5">13</text>
<text x="356" y="80.5" transform="rotate(-90 356 80.5)">11</text>
<text x="54.6" y="88.5">IO0</text>
<text x="54.6" y="85">IO1</text>
<text x="61.9" y="86.7">12</text>
<text x="107.3" y="85">1</text>
<text x="123.5" y="85">2</text>
<text x="225.5" y="85">5</text>
<text x="225.5" y="88.5">6</text>
<text x="230" y="86.4">C2-</text>
<text x="230" y="89.9">V-</text>
<text x="245.8" y="86.4">R1OUT</text>
<text x="249.1" y="89.9">T1IN</text>
<text x="259.3" y="88.5">11</text>
<text x="259.3" y="85">12</text>
<text x="55.8" y="95.6">NC</text>
<text x="61.9" y="93.8">10</text>
<text x="225.5" y="92">7</text>
<text x="225.5" y="95.6">8</text>
<text x="230" y="93.5">T2OUT</text>
<text x="249.1" y="93.5">T2IN</text>
<text x="259.3" y="95.6">9</text>
<text x="259.3" y="92">10</text>
<text x="55.8" y="99.1">NC</text>
<text x="61.9" y="100.9">8</text>
<text x="61.9" y="97.3">9</text>
<text x="230" y="97">R2IN</text>
<text x="245.8" y="97">R2OUT</text>
<text x="55.8" y="106.2">NC</text>
<text x="56" y="102.6">EN</text>
<text x="61.9" y="107.9">6</text>
<text x="61.9" y="104.4">7</text>
<text x="296" y="106.5" transform="rotate(-90 296 106.5)">2</text>
<text x="310.1" y="106.5" transform="rotate(-90 310.1 106.5)">1</text>
<text x="54.6" y="113.2">IO2</text>
<text x="54.6" y="109.7">IO3</text>
<text x="61.9" y="111.4">5</text>
<text x="55.8" y="116.7">NC</text>
<text x="61.9" y="118.5">3</text>
<text x="61.9" y="115">4</text>
<text x="54.2" y="120.3">3V3</text>
<text x="303" y="122.6" transform="rotate(-90 303 122.6)">3</text>
<text x="296" y="152.4" transform="rotate(-90 296 152.4)">2</text>
<text x="310.1" y="152.4" transform="rotate(-90 310.1 152.4)">1</text>
<text x="177.7" y="167.9">1</text>
<text x="208.3" y="167.9">5</text>
<text x="181.2" y="169.7">VIN</text>
<text x="197.9" y="169.7">VOUT</text>
<text x="303" y="168.5" transform="rotate(-90 303 168.5)">3</text>
<text x="177.7" y="174.9">3</text>
<text x="181.2" y="176.7">CE</text>
<text x="202.2" y="176.7">NC</text>
<text x="208.3" y="174.9">4</text>
<text x="47.2" y="215.5">2</text>
<text x="60.9" y="213.7">SHELL</text>
<text x="72.5" y="212">14</text>
<text x="47.2" y="219">3</text>
<text x="50.7" y="217.3">VBUS</text>
<text x="50.7" y="220.8">SBU2</text>
<text x="126.7" y="220.8">1</text>
<text x="149.9" y="220.8">6</text>
<text x="47.2" y="222.6">4</text>
<text x="47.2" y="226.1">5</text>
<text x="50.7" y="224.3">CC1</text>
<text x="50.7" y="227.9">DN2</text>
<text x="47.2" y="229.6">6</text>
<text x="47.2" y="233.2">7</text>
<text x="50.7" y="231.4">DP1</text>
<text x="126.7" y="231.4">2</text>
<text x="149.9" y="231.4">5</text>
<text x="47.2" y="236.7">8</text>
<text x="50.7" y="234.9">DN1</text>
<text x="50.7" y="238.4">DP2</text>
<text x="45.2" y="243.7">10</text>
<text x="47.2" y="240.2">9</text>
<text x="50.7" y="242">SBU1</text>
<text x="50.7" y="245.5">CC2</text>
<text x="126.7" y="242">3</text>
<text x="149.9" y="242">4</text>
<text x="45.2" y="247.3">11</text>
<text x="50.7" y="249">VBUS</text>
<text x="72.5" y="250.8">13</text>
<text x="60.9" y="252.6">SHELL</text>
</g>
<g font-size="3.2">
<text x="32.8" y="69.1">36</text>
<text x="38.3" y="70.9">GND</text>
<text x="32.8" y="72.6">37</text>
<text x="32.8" y="76.2">38</text>
<text x="38.3" y="74.4">GND</text>
<text x="38.3" y="77.9">GND</text>
<text x="32.8" y="79.7">39</text>
<text x="32.8" y="83.2">40</text>
<text x="38.3" y="81.5">GND</text>
<text x="53.1" y="81.5">GND</text>
<text x="61.9" y="79.7">14</text>
<text x="32.8" y="86.7">41</text>
<text x="38.3" y="85">GND</text>
<text x="38.3" y="88.5">GND</text>
<text x="32.8" y="90.3">42</text>
<text x="32.8" y="93.8">43</text>
<text x="38.3" y="92">GND</text>
<text x="38.3" y="95.6">GND</text>
<text x="53.1" y="92">GND</text>
<text x="61.9" y="90.3">11</text>
<text x="32.8" y="97.3">44</text>
<text x="32.8" y="100.9">45</text>
<text x="38.3" y="99.1">GND</text>
<text x="32.8" y="104.4">46</text>
<text x="32.8" y="107.9">47</text>
<text x="38.3" y="102.6">GND</text>
<text x="38.3" y="106.2">GND</text>
<text x="32.8" y="111.4">48</text>
<text x="38.3" y="109.7">GND</text>
<text x="38.3" y="113.2">GND</text>
<text x="32.8" y="115">49</text>
<text x="32.8" y="118.5">50</text>
<text x="38.3" y="116.7">GND</text>
<text x="32.8" y="122">51</text>
<text x="32.8" y="125.6">52</text>
<text x="38.3" y="120.3">GND</text>
<text x="38.3" y="123.8">GND</text>
<text x="53.1" y="123.8">GND</text>
<text x="61.9" y="125.6">1</text>
<text x="61.9" y="122">2</text>
<text x="32.8" y="129.1">53</text>
<text x="38.3" y="127.3">GND</text>
<text x="38.3" y="130.8">GND</text>
<text x="53.1" y="127.3">GND</text>
<text x="177.7" y="171.4">2</text>
<text x="181.2" y="173.2">VSS</text>
<text x="47.2" y="212">1</text>
<text x="50.7" y="213.7">GND</text>
<text x="45.2" y="250.8">12</text>
<text x="50.7" y="252.6">GND</text>
</g>
</svg>
